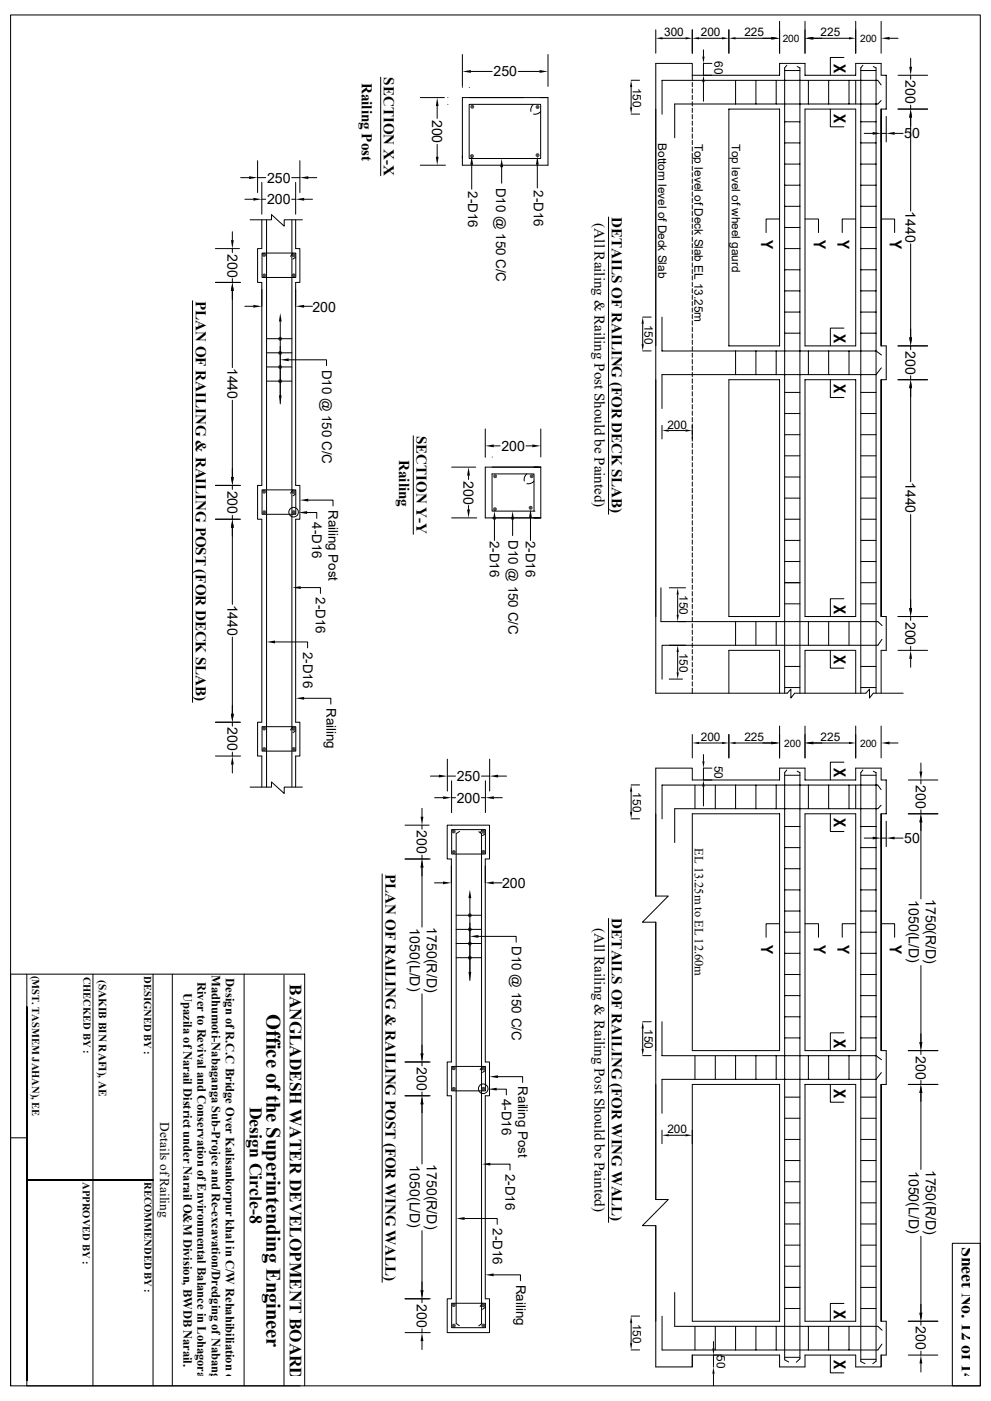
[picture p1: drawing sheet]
<svg xmlns="http://www.w3.org/2000/svg" width="297mm" height="420mm" viewBox="0 0 297 420" stroke-linecap="round" stroke-linejoin="round" font-family="sans-serif">
<g fill="none" stroke="#000" stroke-width=".3">
<path d="M3.2 4.5h290.6v411h-290.6zM138.6 16.3v9.6M164.2 16.3v9.6M196.5 8.9v7.1M198.5 11.5h6.9M207.5 8.9v7.1M209.5 11.5h6.9M210.8 14.9v2.1M213.4 19h-2.6v3.6M218.4 8.9v7.1M220.5 11.5h11.1M233.6 6.4v9.6"/>
<path d="M235.8 19.6l-.6 .8v187.4M238.9 19.9l.8 .5v187.4M241.3 6.4v9.6M243.3 11.5h11.1M252.9 17.2h-4v5.4M256.5 6.4v9.6M258.6 19.6l-.6 .8v187.4M261.7 19.9l.9 .5v187.4M264.1 6.4v9.6M266.6 11.5h2.5M272.9 17.5v2.5M114.1 23.2v29.5"/>
<path d="M126 29.3h7.2M131 31.8v3.7M134.2 29.2h.1M134.2 31.3h.1M138.6 26.2h.1M138.6 29.3h25.6v20.2h-25.6zM140.6 31.3h21.4v16.2h-21.4zM140.6 26.2h.1M141.1 21.4h6.4M155.3 21.4h6.4M159.9 31.3l-.8 1.2v.9M162 33.4l-.7 .6-1.4 .2"/>
<path d="M189.1 24.1h2.6M189.1 34.2h2.6M189.1 26.1v6.1M207.5 22.6v-3.6h-11v188.8h39.4l1.1-1.2v2.7l1.1-1.5h21.4l1.1-1.2v2.7l1.1-1.5h9M207.5 22.6h26.1v-3.6h7.7v3.6h15.2v-3.6h7.6v3.6h1.5v10.1h-1.5v71h1.5v10.1h-1.5v71h1.5v10.2h-1.5v12.8M207.5 22.6v1.5M207.5 24.7v1.3M207.5 26.6v1.3M207.5 28.6v1.2M207.5 30.5v1.3M207.5 32.4v1.3M207.5 34.4v1.2"/>
<path d="M207.5 36.3v1.3M207.5 38.2v1.3M210.8 24.6v5.8M218.4 32.7h15.2v71h-15.2zM220.5 24.1v7.1M226.5 24.1v7.1M232.6 24.1v7.1M235.2 21.1h4.5M235.2 36.5h4.5M241.3 32.7h15.2v71h-15.2zM242.3 24.1v7.1M248.3 24.1v7.1"/>
<path d="M248.9 32.7v5.3h4M254.4 24.1v7.1M256.5 24.1v7.1M258 21.1h4.6M258 36.5h4.6M259 40h2.5M264.1 30.1l-1 1.1h-60.9v10.1M264.1 25.5l-1-1.4h-64.7v10.1M264.1 40h1.5M265.6 34.9v7.6M268.1 40h2.6M269.1 22.6h8.9"/>
<path d="M269.1 32.7h8.9M272.9 22.6v1.1M272.9 31.5v1.2M272.9 35.2v28.1M72.1 53.3h2.6M73.4 59.7h2.5M77.2 48.2v9.5M77.2 53.3h2.4M78.5 54.7v9.5M78.5 59.7h1.1M87.4 53.3h2.5M87.4 59.7h1.2"/>
<path d="M88.6 54.7v9.5M89.9 48.2v9.5M91.1 59.7h2.6M92.4 53.3h2.5M126 49.5h7.5M131 43.3v3.7M141.4 49.4v7.3M150.3 50.1v4.8M161 49.4v7M207.5 40.2v1.2M207.5 42.1v1.3M207.5 44v1.3"/>
<path d="M207.5 46v1.2M207.5 47.9v1.3M207.5 49.8v1.3M207.5 51.8v1.2M207.5 53.7v1.3M207.5 55.6v1.3M207.5 57.6v1.2M207.5 59.5v1.3M235.2 42.8h4.5M235.2 49.2h4.5M235.2 55.5h4.5M258 42.8h4.6"/>
<path d="M258 49.2h4.6M258 55.5h4.6M64.6 74.5h7.2M69.6 69.5v2.5M69.6 74.5v1.2M75 65.9h6.4v-1.6l3.8 3.5v-1.9h5.4M78.5 65.9v8.6h-1.3v10.2h1.3v60.8h-1.3v10.2h1.3v60.8h-1.3v10.2h1.3v9.3M78.5 75.9h10.1v7.3h-10.1zM79.9 65.9v170.1M87.5 65.9v170.1M87.7 75.9l-.6 1M88.6 65.9v8.6h1.3v10.2h-1.3v60.8h1.3v10.2h-1.3v60.8h1.3v10.2h-1.3v9.3"/>
<path d="M88.6 77.1l-.8 .6M182.4 65.1v89.1M207.5 61.4v1.3M207.5 63.3v1.3M207.5 65.3v1.3M207.5 67.2v1.3M207.5 69.1v1.3M207.5 71.1v1.2M207.5 73v1.3M207.5 74.9v1.3M207.5 76.9v1.2M207.5 78.8v1.3"/>
<path d="M233.6 65.7h-4v4M235.2 61.8h4.5M235.2 68.2h4.5M235.2 74.5h4.5M241.3 65.7h4v4M256.5 65.7h-4.1v4M258 61.8h4.6M258 68.2h4.6M258 74.5h4.6M264.1 65.7h4v4M272.9 73.1v28.1M57.7 90.1v120.4"/>
<path d="M64.6 84.7h7.5M69.6 83.5v1.2M69.6 87.2v23M73.4 91.8h2.5M84 96.4v24.7M91.1 91.8h2.6M192.6 95.1h2.6M192.6 97.1v6.1M198.4 95.1v10.1h64.2l1.6 1.2M207.5 80.7v1.3M207.5 82.7v1.2M207.5 84.6v1.3"/>
<path d="M207.5 86.5v1.3M207.5 88.5v1.2M207.5 90.4v1.3M207.5 92.3v1.3M207.5 94.3v1.2M207.5 96.2v1.3M207.5 98.1v1.3M235.2 80.9h4.5M235.2 87.2h4.5M235.2 93.6h4.5M235.2 99.9h4.5M252.9 98.4h-4v5.3"/>
<path d="M258 80.9h4.6M258 87.2h4.6M258 93.6h4.6M258 99.9h4.6M69.6 120v23M79.9 101.5h7.6M79.9 105.8h7.6M79.9 110h7.6M79.9 114.3h7.6M86.5 107.9h11.4v1.7M192.6 105.2h2.6M198.4 112.3v10.2z"/>
<path d="M207.5 100.1v1.2M207.5 102v1.3M207.5 103.9v1.3M207.5 105.9v1.2M207.5 107.8v1.3M207.5 109.7v1.3M207.5 111.6v1.3M207.5 113.6v1.3M207.5 115.5v1.3M207.5 117.4v1.3M207.5 119.4v1.2M218.4 113.8h15.2v71h-15.2z"/>
<path d="M220.5 105.2v7.1M226.5 105.2v7.1M232.6 105.2v7.1M235.2 117.6h4.5M241.3 113.8h15.2v71h-15.2zM242.3 105.2v7.1M248.3 105.2v7.1M248.9 113.8v5.4h4M254.4 105.2v7.1M258 117.6h4.6M264.1 110.3l-1.5 2h-64.2M269.1 103.7h8.9"/>
<path d="M269.1 113.8h8.9M272.9 103.7v1.2M272.9 112.6v1.2M272.9 116.4v28M123.9 130.7v29.5M145.4 137h.1M145.4 128.6v8.4M147.5 137h.1M148 133.7h1.9M157.6 133.7h1.9M162.1 128.6v8.4M198.4 127.6v4"/>
<path d="M200.4 129.1h5M207.5 121.3v1.3M207.5 123.2v1.3M207.5 125.2v1.2M207.5 127.1v5.1M207.5 132.9v1.3M207.5 134.8v1.3M207.5 136.8v1.2M207.5 138.7v1.3M235.2 136.7h4.5M235.2 130.3h4.5M235.2 124h4.5"/>
<path d="M258 136.7h4.6M258 130.3h4.6M258 124h4.6M64.6 155.7h7.5M64.6 145.5h7.5M69.6 145.5v1.2M69.6 154.5v1.2M69.6 158.2v23M78.5 146.9h10.1v7.3h-10.1zM87.7 146.9l-.6 .9M88.6 148.1l-.8 .6M92 153.6h2.9v1.8"/>
<path d="M92.4 149.9h7.4v1.8M135.4 155.3h7.5M135.4 140h7.2M140.4 142.6v1.1M140.4 151.5v1.2M147.5 155.3h13.7M147.5 140h13.7M148.2 155.7v6.3M153.6 155.7v4.9M157.9 142.1l-.8 1.2v.9M159 155.2v6.8M160 153.2v-11.1h-12.5v11.1h12.8"/>
<path d="M160 144.2l-1.1 .8h-1M160 140h2.1h-16.7v15.3h16.7h-2.1M162.1 140v15.3M207.5 140.6v1.3M207.5 142.6v1.2M207.5 144.5v1.3M207.5 146.4v1.3M207.5 148.4v1.2M207.5 150.3v1.3M207.5 152.2v1.3M207.5 154.1v1.3M207.5 156.1v1.3"/>
<path d="M207.5 158v1.3M207.5 159.9v1.3M235.2 155.7h4.5M235.2 149.3h4.5M235.2 143h4.5M258 155.7h4.6M258 149.3h4.6M258 143h4.6M272.9 154.2v28.1M90.1 176.1h5.9v1.8M198.1 176.2v10.2h65l1.3 1.1M200.6 176.2h4.8"/>
<path d="M203.1 178.2v6.1M207.5 161.9v1.3M207.5 163.8v1.3M207.5 165.7v1.3M207.5 167.7v1.3M207.5 169.6v1.3M207.5 171.5v1.3M207.5 173.5v1.3M207.5 175.4v1.3M207.5 177.3v1.3M207.5 179.3v1.3M235.2 174.7h4.5"/>
<path d="M235.2 162h4.5M235.2 168.3h4.5M252.9 179.5h-4v5.3M258 174.7h4.6M258 162h4.6M258 168.3h4.6M69.6 191v23M82.4 192.4h9.8v1.8M200.6 193.4h4.8M203.1 195.5v6.1M207.5 181.2v1.3M207.5 183.1v1.3"/>
<path d="M207.5 185.1v1.3M207.5 187v1.3M207.5 188.9v1.3M207.5 190.9v1.3M207.5 192.8v1.3M207.5 194.7v1.3M207.5 196.7v1.2M207.5 198.6v1.3M220.5 186.4v7M226.5 186.4v7M232.6 186.4v7M235.2 199.8h4.5z"/>
<path d="M235.2 181h4.5M242.3 186.4v7M248.3 186.4v7M248.9 195v5.3h4M254.4 186.4v7M258 181h4.6M258 199.8h4.6M264.3 191.7l-1.2 1.7h-64.7v10.2M269.1 195h8.9M269.1 184.8h8.9M272.9 184.8v1.2M272.9 193.8v1.2"/>
<path d="M272.9 197.5v2.5M64.6 216.5h7.5M69.6 216.5v1.2M78.5 217.8h10.1v7.4h-10.1zM87.7 217.8l-.6 1M88.6 219.1l-.8 .5M91.1 209.3h8v1.8M200.6 203.6h3.9M207.5 200.5v1.3M207.5 202.4v1.3M207.5 204.4v1.3M207.5 206.3v1.5"/>
<path d="M218.4 207.8v-12.8h15.2v12.8M233.6 217.7v9.5M235.2 206.1h4.5M241.3 207.8v-12.8h15.2v12.8M241.3 217.7v9.5M256.5 217.7v9.5M258 206.1h4.6M264.1 217.7v9.5M64.6 226.7h7.5M69.6 225.5v1.2M69.6 229.2v2.5M75 236h6.4v-1.6l3.8 3.5v-1.9h5.4"/>
<path d="M129 232.7h2.5M130.3 239.1h2.5M134.1 227.6v9.6M134.1 232.7h2.4M135.3 234.1v9.5M135.3 239.1h1.2M144.3 232.7h2.4M144.3 239.1h1.2M145.5 234.1v9.5M146.7 227.6v9.6M148 239.1h2.5M149.3 232.7h2.5"/>
<path d="M189.1 237.3v6.1M189.1 235.3h2.6M207.5 220.2v7M208.3 235.4v7M209.5 222.7h6.9M210.8 226.2v2M210.8 235.9v5.7M213.4 230.3h-2.6v3.5M214.4 235.4v7M218.4 220.2v7M220.5 235.4v7M220.5 222.7h11.1"/>
<path d="M226.5 235.4v7M232.6 235.4v7M235.2 232.4h4.5M235.8 230.8l-.6 .8v176l1.1 .7M238.9 231.2l.8 .4v175.8l-1 1M242.3 235.4v7M243.3 222.7h11.1M248.3 235.4v7M252.9 228.5h-4v5.3M254.4 235.4v7M256.5 235.4v7M258 232.4h4.6"/>
<path d="M258.6 230.8l-.6 .8v176.6l1.2 .6M261.7 231.2l.9 .4v176.5l-1 .7M264.1 236.7l-1-1.3h-64.7v10.1M266.6 222.7h2.5M272.2 233.8h8.9M276 228.7v2.6M276 233.8v1.2M121.4 247.4h7.2M121.4 257.5h7.5M126.5 242.3v2.6M126.5 247.4v1.2M126.5 256.3v1.2"/>
<path d="M134 247.4h12.7v10.1h-1.3v60.9h1.3v10.1h-1.3v60.9h1.3v10.1h-12.7v-10.1h1.3v-60.9h-1.3v-10.1h1.3v-60.9h-1.3zM135.4 248.7h10.1v7.3h-10.1zM137.7 249.3l-1 .6v146.9l1 .6M143.5 249.3l.8 .6v147l-.8 .6M144.5 248.7l-.6 1M145.5 249.9l-.9 .6M189.1 245.5h2.6M207.5 244h26.1v71h-26.1zM235.2 247.8h4.5M235.2 254.1h4.5M241.3 244h15.2v71h-15.2zM248.9 244v5.3h4"/>
<path d="M258 247.8h4.6M258 254.1h4.6M259 251.2h2.5M264.1 241.4l-1 1h-60.9v10.2M264.1 251.2h1.5M265.6 246.2v7.6M268.1 251.2h2.6M272.2 244h8.9M276 242.8v1.2M276 246.5v23M114.5 262v122.4M126.5 260.1v17.8"/>
<path d="M130.2 264.7h2.6M136.7 274.4h7.6M136.7 278.6h7.6M140.8 269.2v24.7M148 264.7h2.5M182.4 275.3v91.2M233.6 276.9h-4v4.1M235.2 260.4h4.5M235.2 266.8h4.5M235.2 273.1h4.5M235.2 279.5h4.5M241.3 276.9h4v4.1"/>
<path d="M256.5 276.9h-4.1v4.1M258 260.4h4.6M258 266.8h4.6M258 273.1h4.6M258 279.5h4.6M264.1 276.9h4v4.1M8 292v121.9M27.9 292v123.5M45.9 292v123.5M51.6 292v123.5M73.2 292v123.5M85.1 292.3v123.2"/>
<path d="M126.5 297.9v17.9M136.7 282.9h7.6M136.7 287.1h7.6M143.4 280.7h11.3v1.8M235.2 285.8h4.5M235.2 292.1h4.5M235.2 298.5h4.5M258 285.8h4.6M258 292.1h4.6M258 298.5h4.6M276 289.5v22.9M8 301.8v113.7h81.9"/>
<path d="M121.4 318.4h7.5M126.5 318.4v1.2M135.4 319.7h10.1v7.3h-10.1zM144.5 319.7l-.6 1M192.6 308.3v6.1M192.6 316.5h2.6M192.6 306.3h2.6M198.4 306.3v10.2h64.2l1.6 1.2M208.3 316.5v7.1M214.4 316.5v7.1M220.5 316.5v7.1M226.5 316.5v7.1"/>
<path d="M232.6 316.5v7.1M235.2 304.8h4.5M235.2 311.1h4.5M242.3 316.5v7.1M248.3 316.5v7.1M252.9 309.6h-4v5.4M254.4 316.5v7.1M258 304.8h4.6M258 311.1h4.6M272.2 315h8.9M276 315v1.1M121.4 328.5h7.5"/>
<path d="M126.5 327.3v1.2M126.5 331v17.9M145.5 320.9l-.9 .6M148.9 326.5h2.8v1.8M149.2 322.8h7.4v1.7M198.4 323.6v10.1zM198.4 338.8v4.1M207.5 325.1h26.1v71h-26.1zM235.2 335.2h4.5M235.2 328.9h4.5M241.3 325.1h15.2v71h-15.2zM248.9 325.1v5.3h4"/>
<path d="M258 335.2h4.6M258 328.9h4.6M264.1 321.5l-1.5 2.1h-64.2M272.2 325.1h8.9M276 323.9v1.2M276 327.6v23M3.2 341.1h4.8M8 353.8h37.9zM147 349h5.8v1.8M200.4 340.3h5M235.2 354.3h4.5M235.2 347.9h4.5"/>
<path d="M235.2 341.6h4.5M258 354.3h4.6M258 347.9h4.6M258 341.6h4.6M126.5 368.9v17.9M139.3 365.3h9.7v1.8M235.2 373.3h4.5M235.2 366.9h4.5M235.2 360.6h4.5M235.2 379.6h4.5M258 373.3h4.6M258 366.9h4.6"/>
<path d="M258 360.6h4.6M258 379.6h4.6M276 370.6v23M285.4 372.7h8.4v42.8h-8.4zM121.4 389.4h7.5M121.4 399.5h7.5M126.5 389.4v1.1M126.5 398.3v1.2M135.4 390.7h10.1v7.3h-10.1zM144.5 390.7l-.6 1M145.5 391.9l-.9 .6M148 382.2h8v1.7"/>
<path d="M189.1 396.6v6.1M189.1 394.5h2.6M198.4 394.6v10.1h64.7l1.2-1.8M202.2 387.5v10.1h60.9l1.3 1.2M208.3 397.6v7.1M214.4 397.6v7.1M220.5 397.6v7.1M226.5 397.6v7.1M232.6 397.6v7.1M235.2 392.3h4.5M235.2 386h4.5M242.3 397.6v7.1"/>
<path d="M248.3 397.6v7.1M252.9 390.8h-4v5.3M254.4 397.6v7.1M258 392.3h4.6M258 386h4.6M272.2 396.1h8.9M276 396.1v1.2M3.2 415.5v-123.5h88.1v123.5M126.5 402v2.6M189.1 404.7h2.6M207.5 406.2v3.6h-11v-42.4h-4l7.8-7.8h-3.8v-83.1h-4l7.8-7.9h-3.8v-38.3h11v3.5h26.1v-3.5h7.7v3.5h15.2v-3.5h7.6v3.5h1.5v10.2h-1.5v71h1.5v10.1h-1.5v71h1.5v10.1h-1.5M207.5 406.2h26.1v3.6h7.7v-3.6h15.2v3.6h7.6v-3.6"/>
<path d="M207.5 406.2v3.6M213.8 402.2v2M213.8 406.2v3.6M213.8 411.8v3.7M235.2 406.9h4.5M248.9 406.2v5.4h4M258 407.5h4.6M264.1 406.2v3.6M272.2 406.2h8.9M276 405v1.2M276 408.8v2.5"/>
<circle cx="88" cy="153.5" r="1.43"/>
<circle cx="144.8" cy="326.4" r="1.43"/>
</g>
<g fill="#000">
<path d="M196.5 11.5l2-.4v.7zM205.4 11.1l2.1 .4-2.1 .3zM207.5 11.5l2-.4v.7zM210.5 17h.7l-.4 2zM216.4 11.1l2 .4-2 .3zM218.4 11.5l2.1-.4v.7zM231.1 11l2.5 .5-2.5 .4zM231.6 11.1l2 .4-2 .3zM241.3 11.5l2-.4v.7zM241.3 11.5l2.5-.5v.9zM254.4 11.1l2.1 .4-2.1 .3zM264.1 11.5l2.5-.5v.9z"/>
<path d="M131 29.3l.4 2.5h-.8zM141 31.8v.4zM138.6 21.4l2.5-.4v.8zM141.1 31.6l-.1 .6zM141.1 31.6v.8zM141.1 31.6l.2-.1-.2 .9zM141.3 31.5v1l-.2-.1zM141.3 31.5l.2-.1-.2 1.1zM141.5 31.4v1.2l-.2-.1zM141.5 31.4l.3 .1-.3 1.1zM141.8 31.5v1l-.3 .1zM141.8 31.5l.1 .1-.1 .9z"/>
<path d="M141.9 31.6v.8l-.1 .1zM141.9 31.6v.8zM142.1 31.8l-.2 .6zM142.1 31.8v.4zM160.6 31.9v.4zM160.7 31.7l-.1 .6zM160.7 31.7v.8zM160.7 31.7l.2-.1-.2 .9zM160.9 31.6v1l-.2-.1zM160.9 31.6l.2-.1-.2 1.1zM161.1 31.5v1.2l-.2-.1zM161.1 31.5l.2 .1-.2 1.1z"/>
<path d="M161.3 31.6v1l-.2 .1zM161.3 31.6l.2 .1-.2 .9zM161.5 31.7v.8l-.2 .1zM161.5 31.7v.8zM161.6 31.9l-.1 .6zM161.6 31.9v.4zM161.7 21l2.5 .4-2.5 .4zM189.1 24.1l.4 2h-.7zM188.8 32.2h.7l-.4 2zM210.8 22.6l.4 2h-.7zM261.5 39.6l2.6 .4-2.6 .4zM265.6 40l2.5-.4v.8z"/>
<path d="M272.5 20h.8l-.4 2.6zM272.9 32.7l.4 2.5h-.8zM74.7 52.8l2.5 .5-2.5 .4zM75.9 59.3l2.6 .4-2.6 .5zM88.6 59.7l2.5-.4v.9zM89.9 53.3l2.5-.5v.9zM130.6 47h.8l-.4 2.5zM140.9 46.6v.4zM141.4 46.9l.4 2.5h-.9zM141 46.4l-.1 .6zM141 46.4v.8zM141 46.4l.2-.1-.2 .9z"/>
<path d="M141.2 46.3v1l-.2-.1zM141.2 46.3l.3-.1-.3 1.1zM141.5 46.2v1.2l-.3-.1zM141.5 46.2l.2 .1-.2 1.1zM141.7 46.3v1l-.2 .1zM141.7 46.3l.2 .1-.2 .9zM141.9 46.4v.8l-.2 .1zM141.9 46.4v.8zM142 46.6l-.1 .6zM142 46.6v.4zM150.3 47.6l.5 2.5h-.9zM160.6 46.3v.4z"/>
<path d="M161 46.8l.5 2.6h-.9zM160.7 46.1l-.1 .6zM160.7 46.1v.8zM160.7 46.1l.2-.1-.2 .9zM160.9 46v1l-.2-.1zM160.9 46l.2-.1-.2 1.1zM161.1 45.9v1.2l-.2-.1zM161.1 45.9l.2 .1-.2 1.1zM161.3 46v1l-.2 .1zM161.3 46l.2 .1-.2 .9zM161.5 46.1v.8l-.2 .1zM161.5 46.1v.8z"/>
<path d="M161.6 46.3l-.1 .6zM161.6 46.3v.4zM69.2 72h.9l-.5 2.5zM78.6 76.2v.4zM78.8 76l-.2 .6zM78.8 76v.8zM78.8 76l.1-.1-.1 .9zM78.9 75.9v1l-.1-.1zM78.9 75.9l.3-.1-.3 1.1zM79.2 75.8v1.2l-.3-.1zM79.2 75.8l.2 .1-.2 1.1zM79.4 75.9v1l-.2 .1z"/>
<path d="M79.4 75.9l.2 .1-.2 .9zM79.6 76v.8l-.2 .1zM79.6 76v.8zM79.7 76.2l-.1 .6zM79.7 76.2v.4zM87.5 76.3v.4zM87.6 76.1l-.1 .6zM87.6 76.1v.8zM87.6 76.1l.2-.1-.2 .9zM87.8 76v1l-.2-.1zM87.8 76l.2-.1-.2 1.1zM88 75.9v1.2l-.2-.1z"/>
<path d="M88 75.9l.3 .1-.3 1.1zM88.3 76v1l-.3 .1zM88.3 76l.2 .1-.2 .9zM88.5 76.1v.8l-.2 .1zM88.5 76.1v.8zM88.6 76.3l-.1 .6zM88.6 76.3v.4zM69.6 84.7l.5 2.5h-.9zM75.9 91.4l2.6 .4-2.6 .4zM78.7 82.4v.4zM78.8 82.2l-.1 .6zM78.8 82.2v.8z"/>
<path d="M78.8 82.2l.2-.2-.2 1zM79 82v1.1l-.2-.1zM79 82h.2l-.2 1.1zM79.2 82v1.1h-.2zM79.2 82h.2l-.2 1.1zM79.4 82v1.1h-.2zM79.4 82l.2 .2-.2 .9zM79.6 82.2v.8l-.2 .1zM79.6 82.2v.8zM79.7 82.4l-.1 .6zM79.7 82.4v.4zM84 93.9l.4 2.5h-.8z"/>
<path d="M87.5 82.3v.5zM87.6 82.1l-.1 .7zM87.6 82.1v.9zM87.6 82.1l.2-.1-.2 1zM87.8 82v1.1l-.2-.1zM87.8 82h.2l-.2 1.1zM88 82v1.1h-.2zM88 82h.2l-.2 1.1zM88.2 82v1.1h-.2zM88.2 82l.2 .1-.2 1zM88.4 82.1v.9l-.2 .1zM88.4 82.1v.9z"/>
<path d="M88.6 82.3l-.2 .7zM88.6 82.3v.5zM88.6 91.8l2.5-.4v.8zM192.6 95.1l.4 2h-.7zM83.4 101.3v.5zM83.4 105.6v.4zM83.4 109.8v.5zM83.4 114v.5zM83.6 101.2l-.2 .6zM83.6 101.2v.8zM83.6 105.4l-.2 .6zM83.6 105.4v.8z"/>
<path d="M83.6 109.6l-.2 .7zM83.6 109.6v.8zM83.6 113.9l-.2 .6zM83.6 113.9v.8zM83.6 101.2l.2-.2-.2 1zM83.8 101v1.1l-.2-.1zM83.6 105.4l.2-.1-.2 .9zM83.8 105.3v1l-.2-.1zM83.6 109.6l.2-.1-.2 .9zM83.8 109.5v1.1l-.2-.2zM83.6 113.9l.2-.2-.2 1zM83.8 113.7v1.1l-.2-.1z"/>
<path d="M83.8 101h.2l-.2 1.1zM84 101v1.1h-.2zM83.8 105.3l.2-.1-.2 1.1zM84 105.2v1.2l-.2-.1zM83.8 109.5h.2l-.2 1.1zM84 109.5v1.1h-.2zM83.8 113.7h.2l-.2 1.1zM84 113.7v1.2l-.2-.1zM84 101h.2l-.2 1.1zM84.2 101v1.1h-.2zM84 105.2l.2 .1-.2 1.1zM84.2 105.3v1l-.2 .1z"/>
<path d="M84 109.5h.2l-.2 1.1zM84.2 109.5v1.1h-.2zM84 113.7h.2l-.2 1.2zM84.2 113.7v1.1l-.2 .1zM84.2 101l.2 .2-.2 .9zM84.4 101.2l-.2 .9zM84.2 105.3l.2 .1-.2 .9zM84.4 105.4l-.2 .9zM84.2 109.5l.2 .1-.2 1zM84.4 109.6l-.2 1zM84.2 113.7l.2 .2-.2 .9zM84.4 113.9l-.2 .9z"/>
<path d="M83.6 118.5h.8l-.4 2.6zM84.4 101.2v.8zM84.5 101.3l-.1 .7zM84.4 105.4v.8zM84.5 105.6l-.1 .6zM84.4 109.6v.8zM84.5 109.8l-.1 .6zM84.4 113.9v.8zM84.5 114l-.1 .7zM84.5 101.3v.5zM84.5 105.6v.4zM84.5 109.8v.5z"/>
<path d="M84.5 114v.5zM84 107.9l2.5-.5v.9zM192.3 103.2h.7l-.4 2zM272.5 101.2h.8l-.4 2.5zM272.9 113.8l.4 2.6h-.8zM145.4 133.7l2.6-.5v.9zM159.5 133.2l2.6 .5-2.6 .4zM198.4 129.1l2-.4v.7zM205.4 128.7l2.1 .4-2.1 .3zM69.2 143h.9l-.5 2.5zM69.6 155.7l.5 2.5h-.9zM78.6 147.2v.4z"/>
<path d="M78.7 153.4v.4zM78.8 147l-.2 .6zM78.8 147v.8zM78.8 153.2l-.1 .6zM78.8 153.2v.8zM78.8 147l.1-.1-.1 .9zM78.9 146.9v1l-.1-.1zM78.8 153.2l.2-.2-.2 1zM79 153v1.1l-.2-.1zM78.9 146.9l.3-.1-.3 1.1zM79.2 146.8v1.2l-.3-.1zM79 153h.2l-.2 1.1z"/>
<path d="M79.2 153v1.1h-.2zM79.2 146.8l.2 .1-.2 1.1zM79.4 146.9v1l-.2 .1zM79.2 153h.2l-.2 1.1zM79.4 153v1.1h-.2zM79.4 146.9l.2 .1-.2 .9zM79.6 147v.8l-.2 .1zM79.4 153l.2 .2-.2 .9zM79.6 153.2v.8l-.2 .1zM79.6 147v.8zM79.7 147.2l-.1 .6zM79.6 153.2v.8z"/>
<path d="M79.7 153.4l-.1 .6zM79.7 147.2v.4zM79.7 153.4v.4zM87.5 153.3v.5zM87.5 147.3v.4zM87.6 147.1l-.1 .6zM87.6 147.1v.8zM87.6 153.1l-.1 .7zM87.6 153.1v.8zM87.6 153.1l.2-.1-.2 .9zM87.8 153v1.1l-.2-.2zM87.6 147.1l.2-.1-.2 .9z"/>
<path d="M87.8 147v1l-.2-.1zM87.8 147l.2-.1-.2 1.1zM88 146.9v1.2l-.2-.1zM87.8 153h.2l-.2 1.1zM88 153v1.1h-.2zM88 153h.2l-.2 1.1zM88.2 153v1.1h-.2zM88 146.9l.3 .1-.3 1.1zM88.3 147v1l-.3 .1zM88.2 153l.2 .1-.2 1zM88.4 153.1v.8l-.2 .2zM88.3 147l.2 .1-.2 .9z"/>
<path d="M88.5 147.1v.8l-.2 .1zM88.5 147.1v.8zM88.6 147.3l-.1 .6zM88.4 153.1v.8zM88.6 153.3l-.2 .6zM88.6 153.3v.5zM88.6 147.3v.4zM89.5 153.6l2.5-.4v.9zM89.9 149.9l2.5-.4v.8zM140.4 140l.4 2.6h-.8zM140 152.7h.8l-.4 2.6zM148.2 153.2l.4 2.5h-.8z"/>
<path d="M147.8 152.4v.5zM147.9 142.6v.4zM147.9 152.3l-.1 .6zM147.9 152.3v.8zM148 142.4l-.1 .6zM148 142.4v.8zM147.9 152.3l.2-.2-.2 1zM148.1 152.1v1.1l-.2-.1zM148 142.4l.2-.2-.2 1zM148.2 142.2v1.1l-.2-.1zM148.1 152.1h.2l-.2 1.1zM148.3 152.1v1.1h-.2z"/>
<path d="M148.2 142.2h.2l-.2 1.1zM148.4 142.2v1.1h-.2zM148.3 152.1h.2l-.2 1.1zM148.5 152.1v1.1h-.2zM148.4 142.2h.2l-.2 1.1zM148.6 142.2v1.1h-.2zM148.5 152.1l.2 .2-.2 .9zM148.7 152.3v.8l-.2 .1zM148.6 142.2l.2 .2-.2 .9zM148.8 142.4v.8l-.2 .1zM148.7 152.3v.8zM148.9 152.4l-.2 .7z"/>
<path d="M148.9 152.4v.5zM148.8 142.4v.8zM148.9 142.6l-.1 .6zM148.9 142.6v.4zM153.6 153.2l.5 2.5h-.9zM158.5 152v.4zM159 152.6l.4 2.6h-.8zM158.6 151.8l-.1 .6zM158.6 151.8v.8zM158.6 151.8l.2-.1-.2 .9zM158.8 151.7v1l-.2-.1zM158.8 142.5v.5z"/>
<path d="M158.9 142.4l-.1 .6zM158.9 142.4v.8zM158.8 151.7l.2-.1-.2 1.1zM159 151.6v1.2l-.2-.1zM158.9 142.4l.2-.2-.2 1zM159.1 142.2v1.1l-.2-.1zM159 151.6l.3 .1-.3 1.1zM159.3 151.7v1l-.3 .1zM159.1 142.2h.2l-.2 1.1zM159.3 142.2v1.1h-.2zM159.3 151.7l.1 .1-.1 .9zM159.4 151.8v.8l-.1 .1z"/>
<path d="M159.4 151.8v.8zM159.6 152l-.2 .6zM159.3 142.2h.3l-.3 1.1zM159.6 142.2v1.1h-.3zM159.6 152v.4zM159.6 142.2l.1 .2-.1 .9zM159.7 142.4v.8l-.1 .1zM159.7 142.4v.8zM159.9 142.5l-.2 .7zM159.9 142.5v.5zM87.6 176.1l2.5-.4v.9zM203.1 176.2l.3 2h-.6z"/>
<path d="M79.9 192.4l2.5-.4v.9zM202.8 184.3h.6l-.3 2.1zM203.1 193.4l.3 2.1h-.6zM272.9 195l.4 2.5h-.8zM272.5 182.3h.8l-.4 2.5zM69.2 214h.9l-.5 2.5zM78.6 218.2v.4zM78.8 218l-.2 .6zM78.8 218v.8zM78.8 218l.1-.1-.1 .9zM78.9 217.9v1l-.1-.1zM78.9 217.9l.3-.1-.3 1.1z"/>
<path d="M79.2 217.8v1.2l-.3-.1zM79.2 217.8l.2 .1-.2 1.1zM79.4 217.9v1l-.2 .1zM79.4 217.9l.2 .1-.2 .9zM79.6 218v.8l-.2 .1zM79.6 218v.8zM79.7 218.2l-.1 .6zM79.7 218.2v.4zM87.5 218.2v.5zM87.6 218.1l-.1 .6zM87.6 218.1v.8zM87.6 218.1l.2-.1-.2 .9z"/>
<path d="M87.8 218v1l-.2-.1zM87.8 218l.2-.1-.2 1.1zM88 217.9v1.2l-.2-.1zM88 217.9l.3 .1-.3 1.1zM88.3 218v1l-.3 .1zM88.3 218l.2 .1-.2 .9zM88.5 218.1v.8l-.2 .1zM88.5 218.1v.8zM88.6 218.2l-.1 .7zM88.6 218.2v.5zM88.6 209.3l2.5-.4v.9zM202.8 201.6h.6l-.3 2z"/>
<path d="M69.6 226.7l.5 2.5h-.9zM78.7 224.3v.5zM78.8 224.2l-.1 .6zM78.8 224.2v.8zM78.8 224.2l.2-.2-.2 1zM79 224v1.1l-.2-.1zM79 224h.2l-.2 1.1zM79.2 224v1.1h-.2zM79.2 224h.2l-.2 1.1zM79.4 224v1.1h-.2zM79.4 224l.2 .2-.2 .9zM79.6 224.2v.8l-.2 .1z"/>
<path d="M79.6 224.2v.8zM79.7 224.3l-.1 .7zM79.7 224.3v.5zM87.5 224.3v.4zM87.6 224.1l-.1 .6zM87.6 224.1v.8zM87.6 224.1l.2-.1-.2 .9zM87.8 224v1.1l-.2-.2zM87.8 224h.2l-.2 1.1zM88 224v1.1h-.2zM88 224h.2l-.2 1.1zM88.2 224v1.1h-.2z"/>
<path d="M88.2 224l.2 .1-.2 1zM88.4 224.1v.8l-.2 .2zM88.4 224.1v.8zM88.6 224.3l-.2 .6zM88.6 224.3v.4zM131.5 232.2l2.6 .5-2.6 .4zM132.8 238.7l2.5 .4-2.5 .5zM145.5 239.1l2.5-.4v.9zM146.7 232.7l2.6-.5v.9zM189.1 235.3l.4 2h-.7zM207.5 222.7l2-.3v.7zM210.5 228.2h.7l-.4 2.1z"/>
<path d="M210.8 233.8l.4 2.1h-.7zM216.4 222.4l2 .3-2 .4zM218.4 222.7l2.1-.3v.7zM231.1 222.3l2.5 .4-2.5 .5zM231.6 222.4l2 .3-2 .4zM241.3 222.7l2-.3v.7zM241.3 222.7l2.5-.4v.9zM254.4 222.4l2.1 .3-2.1 .4zM264.1 222.7l2.5-.4v.9zM275.6 231.3h.8l-.4 2.5zM126 244.9h.9l-.4 2.5zM135.5 249v.5z"/>
<path d="M135.5 255.2v.4zM135.6 248.9l-.1 .6zM135.6 248.9v.8zM135.6 255l-.1 .6zM135.6 255v.8zM135.6 248.9l.2-.2-.2 1zM135.8 248.7v1.1l-.2-.1zM135.6 255l.2-.1-.2 .9zM135.8 254.9v1l-.2-.1zM135.8 248.7h.2l-.2 1.1zM136 248.7v1.1h-.2zM135.8 254.9l.2-.1-.2 1.1z"/>
<path d="M136 254.8v1.2l-.2-.1zM136 248.7h.2l-.2 1.1zM136.2 248.7v1.1h-.2zM136 254.8l.2 .1-.2 1.1zM136.2 254.9v1l-.2 .1zM136.2 248.7l.2 .2-.2 .9zM136.4 248.9v.8l-.2 .1zM136.2 254.9l.2 .1-.2 .9zM136.4 255v.8l-.2 .1zM136.4 248.9v.8zM136.5 249l-.1 .7zM136.4 255v.8z"/>
<path d="M136.5 255.2l-.1 .6zM136.5 249v.5zM136.5 255.2v.4zM144.3 249.1v.5zM144.3 255.2v.4zM144.5 248.9l-.2 .7zM144.5 248.9v.8zM144.5 255l-.2 .6zM144.5 255v.8zM144.5 255l.1-.1-.1 .9zM144.6 254.9v1l-.1-.1zM144.5 248.9l.2-.1-.2 .9z"/>
<path d="M144.7 248.8v1.1l-.2-.2zM144.7 248.8h.2l-.2 1.1zM144.9 248.8v1.1h-.2zM144.6 254.9l.3-.1-.3 1.1zM144.9 254.8v1.2l-.3-.1zM144.9 254.8l.2 .1-.2 1.1zM145.1 254.9v1l-.2 .1zM144.9 248.8h.2l-.2 1.1zM145.1 248.8v1.1h-.2zM145.1 248.8l.2 .1-.2 1zM145.3 248.9l-.2 1zM145.1 254.9l.2 .1-.2 .9z"/>
<path d="M145.3 255v.8l-.2 .1zM145.3 248.9v.8zM145.4 249.1l-.1 .6zM145.3 255v.8zM145.4 255.2l-.1 .6zM145.4 249.1v.5zM145.4 255.2v.4zM188.8 243.4h.7l-.4 2.1zM261.5 250.8l2.6 .4-2.6 .5zM265.6 251.2l2.5-.4v.9zM276 244l.4 2.5h-.8zM126.5 257.5l.4 2.6h-.9z"/>
<path d="M132.8 264.2l2.5 .5-2.5 .4zM140.3 274.2v.4zM140.3 278.4v.4zM140.8 266.7l.4 2.5h-.8zM140.4 274l-.1 .6zM140.4 274v.8zM140.4 278.2l-.1 .6zM140.4 278.2v.8zM140.4 274l.2-.1-.2 .9zM140.6 273.9v1l-.2-.1zM140.4 278.2l.2-.1-.2 .9zM140.6 278.1v1.1l-.2-.2z"/>
<path d="M140.6 273.9l.2-.1-.2 1.1zM140.8 273.8v1.2l-.2-.1zM140.6 278.1h.2l-.2 1.1zM140.8 278.1v1.1h-.2zM140.8 273.8l.2 .1-.2 1.1zM141 273.9v1l-.2 .1zM140.8 278.1h.2l-.2 1.1zM141 278.1v1.1h-.2zM141 273.9l.2 .1-.2 .9zM141.2 274v.8l-.2 .1zM141 278.1l.2 .1-.2 1zM141.2 278.2v.8l-.2 .2z"/>
<path d="M141.2 274v.8zM141.3 274.2l-.1 .6zM141.2 278.2v.8zM141.3 278.4l-.1 .6zM141.3 274.2v.4zM141.3 278.4v.4zM145.4 264.7l2.6-.5v.9zM140.3 282.7v.4zM140.3 286.9v.4zM140.4 282.5l-.1 .6zM140.4 282.5v.8zM140.4 286.7l-.1 .6z"/>
<path d="M140.4 286.7v.8zM140.4 282.5l.2-.2-.2 1zM140.6 282.3v1.1l-.2-.1zM140.4 286.7l.2-.1-.2 .9zM140.6 286.6v1.1l-.2-.2zM140.6 282.3h.2l-.2 1.1zM140.8 282.3v1.1h-.2zM140.6 286.6h.2l-.2 1.1zM140.8 286.6v1.1h-.2zM140.8 282.3h.2l-.2 1.1zM141 282.3v1.1h-.2zM140.8 286.6h.2l-.2 1.1z"/>
<path d="M141 286.6v1.1h-.2zM141 282.3l.2 .2-.2 .9zM141.2 282.5v.8l-.2 .1zM141 286.6l.2 .1-.2 1zM141.2 286.7v.8l-.2 .2zM140.4 291.4h.8l-.4 2.5zM141.2 282.5v.8zM141.3 282.7l-.1 .6zM141.2 286.7v.8zM141.3 286.9l-.1 .6zM141.3 282.7v.4zM141.3 286.9v.4z"/>
<path d="M140.8 280.7l2.6-.4v.8zM126 315.8h.9l-.4 2.6zM135.6 319.8l-.1 .7zM135.6 319.8v.9zM135.6 319.8l.2-.1-.2 1zM135.8 319.7v1.1l-.2-.1zM135.8 319.7h.2l-.2 1.1zM136 319.7v1.1h-.2zM136 319.7h.2l-.2 1.1zM136.2 319.7v1.1h-.2zM136.2 319.7l.2 .1-.2 1zM136.4 319.8v.9l-.2 .1z"/>
<path d="M144.5 319.9l-.2 .6zM144.5 319.9v.8zM144.5 319.9l.2-.1-.2 .9zM144.7 319.8v1.1l-.2-.2zM144.7 319.8h.2l-.2 1.1zM144.9 319.8v1.1h-.2zM144.9 319.8h.2l-.2 1.1zM145.1 319.8v1.1h-.2zM145.1 319.8l.2 .1-.2 1zM145.3 319.9l-.2 1zM192.6 306.3l.4 2h-.7zM192.3 314.4h.7l-.4 2.1z"/>
<path d="M275.6 312.4h.8l-.4 2.6zM126.5 328.5l.4 2.5h-.9zM135.5 320v.5zM135.5 326.2v.4zM135.6 326l-.1 .6zM135.6 326v.8zM135.6 326l.2-.1-.2 .9zM135.8 325.9v1l-.2-.1zM135.8 325.9l.2-.1-.2 1.1zM136 325.8v1.2l-.2-.1zM136 325.8l.2 .1-.2 1.1zM136.2 325.9v1l-.2 .1z"/>
<path d="M136.2 325.9l.2 .1-.2 .9zM136.4 326v.8l-.2 .1zM136.4 319.8v.9zM136.5 320l-.1 .7zM136.4 326v.8zM136.5 326.2l-.1 .6zM136.5 320v.5zM136.5 326.2v.4zM144.3 320.1v.4zM144.3 326.2v.4zM144.5 326l-.2 .6zM144.5 326v.8z"/>
<path d="M144.5 326l.1-.1-.1 .9zM144.6 325.9v1l-.1-.1zM144.6 325.9l.3-.1-.3 1.1zM144.9 325.8v1.2l-.3-.1zM144.9 325.8l.2 .1-.2 1.1zM145.1 325.9v1l-.2 .1zM145.1 325.9l.2 .1-.2 .9zM145.3 326v.8l-.2 .1zM145.3 319.9v.8zM145.4 320.1l-.1 .6zM145.3 326v.8zM145.4 326.2l-.1 .6z"/>
<path d="M145.4 320.1v.4zM145.4 326.2v.4zM146.3 326.5l2.6-.4v.8zM146.7 322.8l2.5-.5v.9zM276 325.1l.4 2.5h-.8zM144.4 349l2.6-.4v.8zM198.4 340.3l2-.3v.7zM205.4 340l2.1 .3-2.1 .4zM136.7 365.3l2.6-.4v.8zM126 386.8h.9l-.4 2.6zM135.5 391v.5zM135.5 397.2v.4z"/>
<path d="M135.6 390.8l-.1 .7zM135.6 390.8v.8zM135.6 397l-.1 .6zM135.6 397v.8zM135.6 390.8l.2-.1-.2 .9zM135.8 390.7v1.1l-.2-.2zM135.6 397l.2-.1-.2 .9zM135.8 396.9v1l-.2-.1zM135.8 390.7h.2l-.2 1.1zM136 390.7v1.1h-.2zM135.8 396.9l.2-.1-.2 1.1zM136 396.8v1.2l-.2-.1z"/>
<path d="M136 390.7h.2l-.2 1.1zM136.2 390.7v1.1h-.2zM136 396.8l.2 .1-.2 1.1zM136.2 396.9v1l-.2 .1zM136.2 390.7l.2 .1-.2 1zM136.4 390.8v.8l-.2 .2zM136.2 396.9l.2 .1-.2 .9zM136.4 397v.8l-.2 .1zM136.4 390.8v.8zM136.5 391l-.1 .6zM136.4 397v.8zM136.5 397.2l-.1 .6z"/>
<path d="M136.5 391v.5zM136.5 397.2v.4zM144.3 391.1v.4zM144.3 397.2v.4zM144.5 390.9l-.2 .6zM144.5 390.9v.8zM144.5 397l-.2 .6zM144.5 397v.8zM144.5 397l.1-.1-.1 .9zM144.6 396.9v1l-.1-.1zM144.5 390.9l.2-.1-.2 .9zM144.7 390.8v1.1l-.2-.2z"/>
<path d="M144.7 390.8h.2l-.2 1.1zM144.9 390.8v1.1h-.2zM144.6 396.9l.3-.1-.3 1.1zM144.9 396.8v1.2l-.3-.1zM144.9 396.8l.2 .1-.2 1.1zM145.1 396.9v1l-.2 .1zM144.9 390.8h.2l-.2 1.1zM145.1 390.8v1.1h-.2zM145.1 390.8l.2 .1-.2 1zM145.3 390.9l-.2 1zM145.1 396.9l.2 .1-.2 .9zM145.3 397v.8l-.2 .1z"/>
<path d="M145.3 390.9v.8zM145.4 391.1l-.1 .6zM145.3 397v.8zM145.4 397.2l-.1 .6zM145.4 391.1v.4zM145.4 397.2v.4zM145.4 382.2l2.6-.4v.8zM189.1 394.5l.4 2.1h-.7zM275.6 393.6h.8l-.4 2.5zM126.5 399.5l.4 2.5h-.9zM188.8 402.7h.7l-.4 2zM213.5 404.2h.7l-.4 2z"/>
<path d="M213.8 409.8l.4 2h-.7zM276 406.2l.4 2.6h-.8z"/>
</g>
<text font-size="6.1" x="79.9" y="304.1" transform="rotate(90 79.9 304.1)">Office of the Superintending Engineer</text>
<g font-size="5.3">
<text x="74.9" y="331.7" transform="rotate(90 74.9 331.7)">Design Circle-8</text>
<text x="288.2" y="373.7" transform="rotate(90 288.2 373.7)">Sheet No. 12 of 14</text>
</g>
<text font-size="5.2" x="86.9" y="295" transform="rotate(90 86.9 295)">BANGLADESH WATER DEVELOPMENT BOARD</text>
<g font-size="5">
<text x="249.9" y="19.1" transform="rotate(90 249.9 19.1)">X</text>
<text x="249.9" y="34" transform="rotate(90 249.9 34)">X</text>
<text x="228.2" y="71.9" transform="rotate(90 228.2 71.9)">Y</text>
<text x="243.9" y="71.9" transform="rotate(90 243.9 71.9)">Y</text>
<text x="251" y="71.9" transform="rotate(90 251 71.9)">Y</text>
<text x="266.7" y="71.9" transform="rotate(90 266.7 71.9)">Y</text>
<text x="249.9" y="100.2" transform="rotate(90 249.9 100.2)">X</text>
<text x="249.9" y="115.2" transform="rotate(90 249.9 115.2)">X</text>
<text x="249.9" y="181.4" transform="rotate(90 249.9 181.4)">X</text>
<text x="249.9" y="196.3" transform="rotate(90 249.9 196.3)">X</text>
<text x="249.9" y="230.4" transform="rotate(90 249.9 230.4)">X</text>
<text x="249.9" y="245.3" transform="rotate(90 249.9 245.3)">X</text>
<text x="228.2" y="283.2" transform="rotate(90 228.2 283.2)">Y</text>
<text x="243.9" y="283.2" transform="rotate(90 243.9 283.2)">Y</text>
<text x="251" y="283.2" transform="rotate(90 251 283.2)">Y</text>
<text x="266.7" y="283.2" transform="rotate(90 266.7 283.2)">Y</text>
<text x="249.9" y="311.5" transform="rotate(90 249.9 311.5)">X</text>
<text x="249.9" y="326.4" transform="rotate(90 249.9 326.4)">X</text>
<text x="249.9" y="392.6" transform="rotate(90 249.9 392.6)">X</text>
<text x="249.9" y="407.6" transform="rotate(90 249.9 407.6)">X</text>
</g>
<g font-size="4.5">
<text x="115.1" y="23.2" transform="rotate(90 115.1 23.2)">SECTION X-X</text>
<text x="108.4" y="24.8" transform="rotate(90 108.4 24.8)">Railing Post</text>
<text x="183.4" y="65.1" transform="rotate(90 183.4 65.1)">DETAILS OF RAILING (FOR DECK SLAB)</text>
<text x="178.2" y="67" transform="rotate(90 178.2 67)">(All Railing &amp; Railing Post Should be Painted)</text>
<text x="58.7" y="90.1" transform="rotate(90 58.7 90.1)">PLAN OF RAILING &amp; RAILING POST (FOR DECK SLAB)</text>
<text x="124.8" y="130.7" transform="rotate(90 124.8 130.7)">SECTION Y-Y</text>
<text x="119.6" y="137.9" transform="rotate(90 119.6 137.9)">Railing</text>
<text x="115.5" y="262" transform="rotate(90 115.5 262)">PLAN OF RAILING &amp; RAILING POST (FOR WING WALL)</text>
<text x="183.4" y="275.3" transform="rotate(90 183.4 275.3)">DETAILS OF RAILING (FOR WING WALL)</text>
<text x="178.2" y="278.3" transform="rotate(90 178.2 278.3)">(All Railing &amp; Railing Post Should be Painted)</text>
</g>
<g font-size="4.2">
<text x="147.9" y="22.9">250</text>
<text x="271.4" y="24.1" transform="rotate(90 271.4 24.1)">200</text>
<text x="129.5" y="35.9" transform="rotate(90 129.5 35.9)">200</text>
<text x="271" y="41.5">50</text>
<text x="80" y="54.8">250</text>
<text x="80" y="61.2">200</text>
<text x="271.4" y="63.3" transform="rotate(90 271.4 63.3)">1440</text>
<text x="68.1" y="76.1" transform="rotate(90 68.1 76.1)">200</text>
<text x="93.6" y="93.4">200</text>
<text x="271.4" y="105.3" transform="rotate(90 271.4 105.3)">200</text>
<text x="68.1" y="110.2" transform="rotate(90 68.1 110.2)">1440</text>
<text x="150.3" y="135.2">200</text>
<text x="68.1" y="147.1" transform="rotate(90 68.1 147.1)">200</text>
<text x="138.9" y="144.1" transform="rotate(90 138.9 144.1)">200</text>
<text x="271.4" y="144.5" transform="rotate(90 271.4 144.5)">1440</text>
<text x="68.1" y="181.2" transform="rotate(90 68.1 181.2)">1440</text>
<text x="271.4" y="186.4" transform="rotate(90 271.4 186.4)">200</text>
<text x="68.1" y="218.1" transform="rotate(90 68.1 218.1)">200</text>
<text x="136.9" y="234.2">250</text>
<text x="274.5" y="235.4" transform="rotate(90 274.5 235.4)">200</text>
<text x="136.9" y="240.6">200</text>
<text x="125" y="248.9" transform="rotate(90 125 248.9)">200</text>
<text x="271" y="252.7">50</text>
<text x="150.5" y="266.2">200</text>
<text x="272.3" y="269.9" transform="rotate(90 272.3 269.9)">1050(L/D)</text>
<text x="277.5" y="269.5" transform="rotate(90 277.5 269.5)">1750(R/D)</text>
<text x="122.8" y="278.3" transform="rotate(90 122.8 278.3)">1050(L/D)</text>
<text x="127.9" y="278" transform="rotate(90 127.9 278)">1750(R/D)</text>
<text x="274.5" y="316.5" transform="rotate(90 274.5 316.5)">200</text>
<text x="125" y="319.9" transform="rotate(90 125 319.9)">200</text>
<text x="122.8" y="349.3" transform="rotate(90 122.8 349.3)">1050(L/D)</text>
<text x="127.9" y="349" transform="rotate(90 127.9 349)">1750(R/D)</text>
<text x="272.3" y="351" transform="rotate(90 272.3 351)">1050(L/D)</text>
<text x="277.5" y="350.6" transform="rotate(90 277.5 350.6)">1750(R/D)</text>
<text x="125" y="390.9" transform="rotate(90 125 390.9)">200</text>
<text x="274.5" y="397.7" transform="rotate(90 274.5 397.7)">200</text>
</g>
<g font-size="4">
<text x="140.3" y="57.4" transform="rotate(90 140.3 57.4)">2-D16</text>
<text x="148.7" y="56.3" transform="rotate(90 148.7 56.3)">D10 @ 150 C/C</text>
<text x="160" y="57" transform="rotate(90 160 57)">2-D16</text>
<text x="96.5" y="110.8" transform="rotate(90 96.5 110.8)">D10 @ 150 C/C</text>
<text x="98.5" y="152.8" transform="rotate(90 98.5 152.8)">Railing Post</text>
<text x="93.6" y="156.6" transform="rotate(90 93.6 156.6)">4-D16</text>
<text x="152.4" y="161.9" transform="rotate(90 152.4 161.9)">D10 @ 150 C/C</text>
<text x="146.8" y="162.1" transform="rotate(90 146.8 162.1)">2-D16</text>
<text x="157.6" y="162.1" transform="rotate(90 157.6 162.1)">2-D16</text>
<text x="94.7" y="179.1" transform="rotate(90 94.7 179.1)">2-D16</text>
<text x="90.8" y="195.4" transform="rotate(90 90.8 195.4)">2-D16</text>
<text x="97.8" y="212.3" transform="rotate(90 97.8 212.3)">Railing</text>
<text x="153.4" y="283.6" transform="rotate(90 153.4 283.6)">D10 @ 150 C/C</text>
<text x="150.4" y="329.4" transform="rotate(90 150.4 329.4)">4-D16</text>
<text x="155.3" y="325.7" transform="rotate(90 155.3 325.7)">Railing Post</text>
<text x="48" y="336.5" transform="rotate(90 48 336.5)">Details ofRailing</text>
<text x="151.5" y="351.9" transform="rotate(90 151.5 351.9)">2-D16</text>
<text x="147.7" y="368.2" transform="rotate(90 147.7 368.2)">2-D16</text>
<text x="154.7" y="385.1" transform="rotate(90 154.7 385.1)">Railing</text>
</g>
<g font-size="3.7">
<text x="208.2" y="254.3" transform="rotate(90 208.2 254.3)">EL 13.25m to EL 12.60m</text>
<text x="63.4" y="292.2" transform="rotate(90 63.4 292.2)">Madhumoti-Nabaganga Sub-Projec and Re-excavation/Dredging ofNabanga</text>
<text x="67.7" y="293.3" transform="rotate(90 67.7 293.3)">Design of R.C.C Bridge Over Kalisankorpur khal in C/W Rehahibiliation of</text>
<text x="55" y="297.8" transform="rotate(90 55 297.8)">Upazila of Narail District under Narail O&amp;M Division, BWDB Narail.</text>
<text x="59.2" y="294.4" transform="rotate(90 59.2 294.4)">River to Revival and Conservation of Environmental Balance in Lohagora</text>
</g>
<g font-size="3.5">
<text x="199.1" y="10.9">300</text>
<text x="210" y="10.9">200</text>
<text x="223.1" y="10.9">225</text>
<text x="245.9" y="10.9">225</text>
<text x="214.1" y="18.3" transform="rotate(90 214.1 18.3)">60</text>
<text x="189.7" y="26.3" transform="rotate(90 189.7 26.3)">150</text>
<text x="197.2" y="42.9" transform="rotate(90 197.2 42.9)">Bottom level of Deck Slab</text>
<text x="208.2" y="43.1" transform="rotate(90 208.2 43.1)">Top level of Deck Slab EL 13.25m</text>
<text x="219.4" y="43.1" transform="rotate(90 219.4 43.1)">Top level of wheel gaurd</text>
<text x="193.2" y="97.3" transform="rotate(90 193.2 97.3)">150</text>
<text x="200" y="128.5">200</text>
<text x="203.6" y="178.5" transform="rotate(90 203.6 178.5)">150</text>
<text x="203.6" y="195.7" transform="rotate(90 203.6 195.7)">150</text>
<text x="210" y="222.2">200</text>
<text x="223.1" y="222.2">225</text>
<text x="245.9" y="222.2">225</text>
<text x="214.1" y="229.6" transform="rotate(90 214.1 229.6)">50</text>
<text x="189.7" y="237.6" transform="rotate(90 189.7 237.6)">150</text>
<text x="193.2" y="308.6" transform="rotate(90 193.2 308.6)">150</text>
<text x="200" y="339.8">200</text>
<text x="189.7" y="396.8" transform="rotate(90 189.7 396.8)">150</text>
<text x="214.9" y="406.4" transform="rotate(90 214.9 406.4)">50</text>
</g>
<text font-size="3.4" x="29.6" y="293.8" transform="rotate(90 29.6 293.8)">(SAKIB BIN RAFI), AE</text>
<g font-size="3.2">
<text x="9.7" y="292.5" transform="rotate(90 9.7 292.5)">(MST. TASMEM JAHAN), EE</text>
<text x="25.1" y="292.8" transform="rotate(90 25.1 292.8)">CHECKED BY :</text>
<text x="43.2" y="292.6" transform="rotate(90 43.2 292.6)">DESIGNED BY :</text>
<text x="24.8" y="354.5" transform="rotate(90 24.8 354.5)">APPROVED BY :</text>
<text x="43.3" y="354.3" transform="rotate(90 43.3 354.3)">RECOMMENDED BY :</text>
</g>
<g font-size="3">
<text x="234.6" y="12.4">200</text>
<text x="257.7" y="12.6">200</text>
<text x="235" y="223.8">200</text>
<text x="257.7" y="223.8">200</text>
</g>
</svg>
